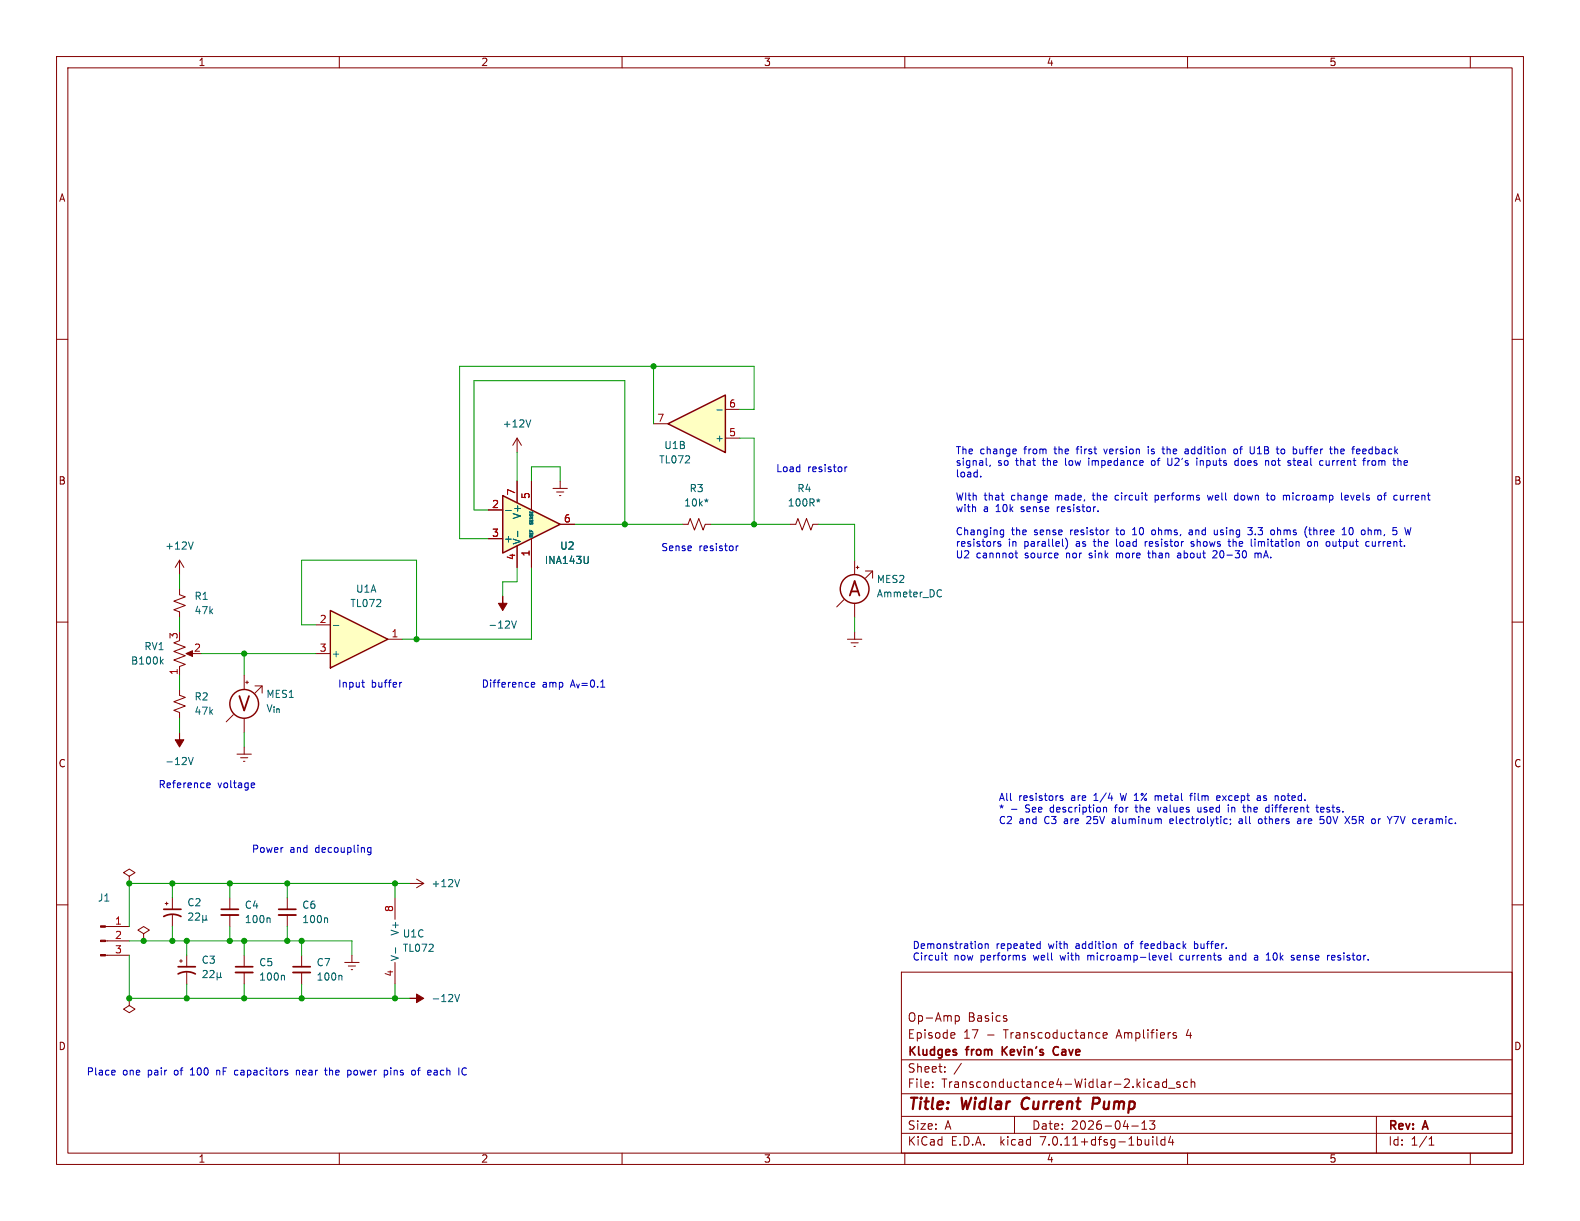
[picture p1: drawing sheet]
<svg xmlns="http://www.w3.org/2000/svg" width="279mm" height="216mm" viewBox="0 0 279 216" stroke-linecap="round" stroke-linejoin="round" font-family="sans-serif">
<g fill="none" stroke="#840000" stroke-width=".18">
<path d="M10 10h259.4v195.9h-259.4zM12 12h255.4v191.9h-255.4zM60 10v2M110 10v2M160 10v2M210 10v2M260 10v2M10 60h2M267.4 60h2M10 110h2M267.4 110h2M10 160h2"/>
<path d="M267.4 160h2M159.4 171.9h108v32h-108zM168.9 179.6v1.5M168.9 179.7l.5-.1 .2 .3v.4l-.1 .2h-.6M177.9 179.6l.1 .1M159.4 197.4h108M159.4 193.4h108M159.4 187.4h108M164.9 192.1v.2M164.9 191.4v.1M167.1 189.4v.2M167.1 188.7v.1"/>
<path d="M168.4 182.6l.4 .1 .1 .2-.8 .2M168.8 183.5l-.4 .1M170 188l-1.3 1.9M177.9 180.1l.2 .2-.2 .3M179.4 197.4v3M194.1 182.6l.4 .1M194.5 183.5l-.4 .1M195.1 183.1l.7-.2-.1-.2-.4-.1-.2 .2v.7h.6M200.1 199.1h1.2M201.9 199.7h.9M201.9 198.6l.5-.4v1.5M203.3 198.2h.9l-.5 .6 .4 .1v.6l-.2 .2h-.4l-.2-.2"/>
<path d="M204.3 191.4h.6v.9M204.9 191.6l-.5 .1a.29 .29 0 0 0-.2 .3 .29 .29 0 0 0 .2 .3l.5-.1M206.3 191.4l-.4-.1-.3 .3v.4l.1 .2h.6M206.3 190.8v1.5M206.6 192.4h1.2M207.5 183l.5 .2 .1 .2-.2 .2-.5-.1M207.5 182.7h.5M208.6 191.4l-.3-.1-.2 .2v.2l.5 .2v.3h-.5M210 191.4l-.4-.1-.3 .3v.4l.1 .2h.6M210.6 191.4l.3-.1 .3 .1 .1 .9M210.6 190.8v1.5M243.4 197.4v6.5"/>
<path d="M60 203.9v2M110 203.9v2M159.4 200.4h108M160 203.9v2M203.9 201v.1M203.9 201.5v1M204.6 201v1.3l.2 .2M206 201v1.5M206 201.6l-.4-.1-.3 .3v.4l.1 .2h.6M207 200.9l-.4 1.1h1M207.4 201.5v1M210 203.9v2"/>
<path d="M252.7 202.5h.9M252.7 201.4l.4-.4v1.5M260 203.9v2"/>
</g>
<path d="M181 194.4a1.27 1.27 0 0 0-.1 1.6M194.1 194.1h-.7l-.3 2M194.2 195.1l-1 .1" fill="none" stroke="#840000" stroke-width=".4"/>
<path d="M177.2 185.1v1.5M178.1 185.1l-.9 .8M187.1 185.1a.74 .74 0 0 0-.9 .6 .74 .74 0 0 0 .5 .9l.4-.1" fill="none" stroke="#840000" stroke-width=".3"/>
<path d="M88.9 87.6l10.2 5.1-10.2 5.1z" fill="#ffffc2"/>
<path d="M88.9 87.6l10.2 5.1-10.2 5.1z" fill="none" stroke="#840000" stroke-width=".25"/>
<path d="M86.4 90.2h2.5M86.4 95.3h2.5M91.4 85.1v3.8M91.4 96.5v3.8M94 85.1v5.1M94 95.3v5M99.1 92.7h2.5M22.9 176.5v1.3l-1.1 .6 1.1 .7 1-.7-1-.6M22.9 176.5h.1" fill="none" stroke="#840000" stroke-width=".18"/>
<path d="M89.4 90.3h1M91.5 93.9v1M104 98.4v1l-.2 .2M90.5 109.8l.4 1.3 .4-1.3M80.4 175.8l.4 1.3 .5-1.3" fill="none" stroke="#006464" stroke-width=".18"/>
<g fill="#840000" stroke="#840000" stroke-width=".18">
<path d="M72.4 176.5h1.3v-.7l1.2 .7-1.2 .8v-.8z"/>
<path d="M88.9 105.4v1.3h.8l-.8 1.3-.8-1.3h.8z"/>
</g>
<path d="M118.1 74.9l10.2-5v10.1z" fill="#ffffc2"/>
<g fill="none" stroke="#840000" stroke-width=".25">
<path d="M118.1 74.9l10.2-5v10.1z"/>
<circle cx="151.1" cy="104.1" r="2.54"/>
<circle cx="43.2" cy="124.5" r="2.54"/>
</g>
<g fill="none" stroke="#840000" stroke-width=".18">
<path d="M91.4 77.5l-.7 1.2M91.4 77.5v2.5M91.4 77.5l.8 1.2M115.6 74.9h2.5M128.3 77.5h2.5M128.3 72.4h2.5M31.7 99.1v2.5M31.7 99.1l-.7 1.2M31.7 99.1l.8 1.2M97.8 86.4h2.5M98.4 87h1.3M98.9 87.6h.3"/>
<path d="M99.1 85.1v1.3M120.6 92.7h1.1l.3-1 .8 2 .8-2 .7 2 .4-1h1M139.7 92.7h1l.4-1 .8 2 .7-2 .8 2 .4-1h1M151.1 99.1v2.5M31.7 113.3l-1 .4 2.1 .7-2.1 .8 2.1 .8-2.1 .7 2.1 .8-1.1 .4v1.5M31.7 104.1v1.1l1.1 .3-2.1 .8 2.1 .8-2.1 .7 1 .4v1M33.3 115.6h1M43.2 119.4v2.5M149.2 106l-1.2 1.3M149.9 113h2.5M150.5 113.7h1.3M151 114.3h.3"/>
<path d="M151.1 106.7v2.5M151.1 111.8v1.2M151.4 100.3h.5M151.6 100.1v.5M153 101h1.3v1.2M154.3 101l-1.3 1.2M31.7 121.9v1l1.1 .4-2.1 .8 2.1 .7-2.1 .8 1 .4v1M41.3 126.4l-1.3 1.2M41.9 133.4h2.5M42.5 134h1.3M43.1 134.6h.2M43.2 127v2.5"/>
<path d="M43.2 132.1v1.3M43.4 120.7h.5M43.7 120.4v.5M45.1 121.3h1.3v1.3M46.4 121.3l-1.3 1.3M50.8 158.8v2M50.8 161.8v2M61 170.2h2.5M61.6 170.8h1.3M62.1 171.5h.3M62.2 168.9v1.3"/>
</g>
<g fill="none" stroke="#006464" stroke-width=".18">
<path d="M93.9 74.2l-.5 1.3M126.8 72.5h.9M34.2 95.8l-.5 1.3M125.2 88.4l-.3 .1 .2 .3M144.4 88.4l.3 .1M144.7 88.2v.3M144.7 88.5l-.2 .3M144.7 88.5l.2 .3M145 88.4l-.3 .1M28.5 116.9l.4 .5M28.9 116.6l-.5 .5M166.1 104.3l.4 .1"/>
<path d="M166.5 105.4l-.4 .1M33.3 133.9l.4 1.3 .5-1.3M57.7 162.3l.2 .2v.6"/>
</g>
<path d="M49.3 161.8h3" fill="none" stroke="#840000" stroke-width=".33"/>
<path d="M49.3 160.8h3" fill="none" stroke="#840000" stroke-width=".3"/>
<g fill="#840000" stroke="#840000" stroke-width=".18">
<path d="M32.9 115.6l1.1-.5v1z"/>
<path d="M31.7 129.5v1.3h.8l-.8 1.3-.7-1.3h.7z"/>
</g>
<path d="M58.4 108l10.2 5-10.2 5.1z" fill="#ffffc2"/>
<path d="M58.4 108l10.2 5-10.2 5.1z" fill="none" stroke="#840000" stroke-width=".25"/>
<g fill="none" stroke="#840000" stroke-width=".18">
<path d="M86.4 90.2h2.5M86.4 95.3h2.5M91.4 85.1v3.8M91.4 96.5v3.8M94 85.1v5.1M94 95.3v5M99.1 92.7h2.5M55.9 110.5h2.5M55.9 115.6h2.5M68.6 113h2.5M22.9 154.9l1-.6-1-.6-1.1 .6 1.1 .6v1.3M22.9 156.2h.1"/>
<path d="M29.2 159.8h.5M29.5 159.5v.5M30.5 158.8v2M40.6 158.8v2M69.8 158.8v3.8M72.4 156.2h2.5M73.7 155.4l1.2 .8M74.9 156.2l-1.2 .8M18.6 168.9h4.3M18.6 166.4h4.3M18.6 163.8h4.3M25.4 165.1l1-.6-1-.7-1 .7 1 .6v1.3"/>
<path d="M25.4 166.4h.1M30.5 161.8v2M31.7 169.9h.6M32 169.7v.5M33 168.9v2M33 172v2M40.6 161.8v2M43.2 168.9v2M43.2 172v2M53.3 168.9v2M53.3 172v2M69.8 170.2v3.8"/>
</g>
<g fill="none" stroke="#006464" stroke-width=".18">
<path d="M89.4 90.3h1M91.5 93.9v1M104 98.4v1l-.2 .2M58.9 110.6h1M81.3 155.5l-.5 1.3M33.4 161.6l.5-.2 .2 .4-.8 .9h.8M34.6 161.6l.5-.2 .2 .4-.8 .9h.8M35.9 162.5l.1 .2h.3l.2-.2M35.9 161.9v1.2M35.9 171.7l.5-.1 .2 .4-.7 .9h.7M36.5 162.5l.1 .2M36.5 161.9v.6"/>
<path d="M37.1 171.7l.5-.1 .2 .4-.7 .9h.7M38.4 172.7l.2 .2h.2l.2-.2M38.4 172v1.3M39 172.7l.2 .2M39 172v.7M47.6 162.3l.2 .2v.6M50.1 172.5l.2 .1v.7M60.3 172.5l.2 .1v.7M69.9 167.6v1"/>
</g>
<path d="M39.1 161.8h3.1M41.7 172h3M51.8 172h3.1" fill="none" stroke="#840000" stroke-width=".33"/>
<path d="M29 162.1a3.2 3.2 0 0 1 3 0M29 160.8h3M31.5 172.2a3.2 3.2 0 0 1 3 0M31.5 170.9h3M39.1 160.8h3.1M41.7 170.9h3M51.8 170.9h3.1" fill="none" stroke="#840000" stroke-width=".3"/>
<g fill="#840000" stroke="#840000" stroke-width=".18">
<path d="M17.8 168.8h.8v.2h-.8z"/>
<path d="M17.8 166.2h.8v.3h-.8z"/>
<path d="M17.8 163.7h.8v.3h-.8z"/>
</g>
<g fill="none" stroke="#0000c2" stroke-width=".18">
<path d="M179.5 79.4l.2 .3-.6 .1M195.2 79.4l.3 .8M203.1 79v.1M203.1 79.4v.8M205.5 79.4h.5M209.6 79.5h.5v.7M210.1 79.7l-.5 .1M218.3 79.5l.3-.1 .2 .2v.4l-.2 .2h-.3l-.1-.2zM221.8 79v1l-.1 .2M226.6 79.5l.3-.1 .2 .1M229.8 79.4l.1 .8h.4M236 79.5l.2-.1 .3 .1 .1 .7"/>
<path d="M236 79v1.2M241.2 79.4l-.2 .2v.5l.2 .1M241.6 79.7l-.6 .1M130.2 96.5v.9M130.5 96.5l-.3 .3M149.4 82.6v.8M149.8 82.6l-.4 .2M173.4 84.2v.1M174.5 82.2l.1 .1M175.1 82.2l-.1 .3M176.9 95.8h-.3l-.2 .1 .1 .2 .4 .1v.3h-.5M177 94.5h.5"/>
<path d="M177 93.8h.5M177.5 93.7v1l-.3 .3-.3-.1M179.5 97.8h.5M179.7 80.2h-.2M179.7 97.4v1.1l.3 .1M187.9 96.5l.2 .1M188.4 95.2a1.46 1.46 0 0 1 0 1.9M192.5 81v.1M192.5 81.4v.9M194.2 90.3v.2M196.1 93.7l-.2 .1M197.4 87.6l-.2 .2v.4l.2 .2"/>
<path d="M197.4 97.8v.8M197.4 95.3v1.1l.2 .2M197.6 97.8l-.2 .1M200.3 94.6h.7M200.5 93.5l-.2 .2M202.5 95.8v.8M202.9 95.8l-.4 .2M202.9 97.8h.5M203.1 97.4v1.1l.3 .1M204 81.4l-.3 .1-.1 .2 .1 .5 .3 .1M204.1 93.7l-.3 .1-.1 .2v.4l.4 .2M204.3 87.6v1.2"/>
<path d="M204.3 88.4h.3M204.6 87.6h-.3M205.7 80.1l.3 .1M206.5 82l.2 .3 .4-.1M208.3 97.9h.4M208.8 98.1l-.4 .1-.2 .1 .2 .3h.4M209.6 80.2h.5M210.3 93.8h.5M210.9 94l-.5 .1-.1 .2 .1 .3 .5-.1M211.1 95.8h-.3l-.2 .2 .6 .4M211.2 96.4l-.2 .2-.4-.1M211.6 81v.1"/>
<path d="M211.6 81.4v.9M212.3 81.4v.9M212.4 81.4l-.1 .2M213.5 87.6l.3 .8 .2-.6 .2 .6M214.7 97.4l-.2 .1M215 97.4l.2 .2M215.2 97.7l-.8 .9h.8M215.3 94.4l-.2 .2-.3-.1M215.3 93.7v.9M217.1 95.8h.5M217.3 95.3v1.1l.3 .2M218.9 87.6h-.4l-.2 .2 .1 .6h.5"/>
<path d="M218.9 87.2v1.2M219 81.5l-.4-.1-.2 .3 .1 .5h.5M219 81v1.3M220.7 93.3h.7l-.4 .5 .4 .1v.5l-.2 .2-.5-.2M221.9 97.8v.8M221.9 97.9l.4-.1 .2 .2M221.9 95.3v.2M221.9 95.8v.8M222.5 98v.6M223 97.9l-.3-.1-.2 .2M223.9 87.6h.5M224.2 81.4l.1 .2v.7"/>
<path d="M224.3 88.4h.1M224.9 81.6v.6M225 87.6l-.2 .2v.4l.2 .2M225.1 93.7l.3 .3v.3l-.3 .3M227.1 80.1l-.2 .1h-.3M227.6 87.6h.4v.8M228.6 81.4h.5M228.8 81v1.1l.3 .2M231.3 95.9l.2-.1 .3 .1 .1 .5-.1 .1-.3 .1-.2-.1zM231.4 93.7h.5M231.6 93.3v1.1l.3 .2M233.8 81.4l.2 .1"/>
<path d="M234 82.2l-.2 .1M234.5 81.4l.1 .8h.4M235.7 95.8v.6l.2 .2M237.2 87.2v1l.2 .2M237.3 94.6h.8M237.8 88l.6-.1v-.3h-.4l-.2 .2 .1 .6h.5M239.1 93.3h-.1a.68 .68 0 0 0-.5 .6 .68 .68 0 0 0 .5 .7l.1-.1M241.8 95.8h.3M241.9 81.4v.9M241.9 93.8l.4-.1 .2 .2M242.1 96.5l-.3 .1M242.2 81.4l-.3 .3"/>
<path d="M242.7 95.8v.7h.5M242.9 81.4l-.3 .3v.3l.3 .3M244.1 87.6l.2 .2v.4l-.2 .2M244.7 87.6h.4M245.1 87.2l-.3 .1v1.1M247.4 81.4l.3 .2v.7M248.2 88.3l-.2 .1h-.3M248.2 87.6v.8M248.4 81.5v.7M248.9 81.7l-.6 .2M36.6 139.2h.5M36.6 138.5l.4-.1 .2 .3-.6 .2"/>
<path d="M44.6 138.4l.4 .1v.2l-.6 .2M45 139.2l-.4 .1M64 120.7h.4M64.2 121.4l.2 .1M71 120.7l-.3 .1M94 121.1l.6-.1-.1-.3h-.4l-.1 .1v.6h.5M65.6 149.9v1l-.2 .2h-.3M65.6 149.9h-.4l-.2 .2 .1 .6h.5M178.9 143.1h.9M187.9 140.8l-.3-.1-.1 .2v.2l.4 .1v.3h-.4M195.1 142.7v.9M195.1 142.9l.2-.2 .3 .1 .1 .8"/>
<path d="M196 141.1h.8M196.8 145.2l-.2 .1 .2 .3M196.8 144.8l-.1 .1M200.7 142.7h.5M200.9 142.3v1.2M204.6 140.7l-.3 .1M204.7 142.7l.3 .9 .3-.9M207.3 144.8h-.3l-.1 .2v.6h.4M207.5 145.1l-.6 .1M210.4 140.7h.5M210.9 140.3l-.3 .2v1M211.8 142.7l.1 .8 .3 .1 .2-.1"/>
<path d="M215.2 141.1l.6-.1-.1-.2-.4-.1-.1 .2v.6h.5M217.2 142.7v.9M217.6 144.9v.1M217.6 145.6l-.1 .2M217.8 142.7v.9M218 142.7l-.2 .2M219.1 144.9h.5M219.7 145.1l-.4 .1-.2 .1 .2 .3h.4M220.7 142.3v1.3M220.8 142.7l-.1 .2M222.3 140.8h.5l.1 .7M222.6 144.9l.2-.1 .3 .1 .1 .5-.1 .2h-.3l-.2-.1z"/>
<path d="M222.9 141l-.4 .1-.2 .1 .2 .3h.4M224.3 142.7l.1 .1M224.4 142.3v1.3M224.4 143.5l-.1 .1M226.6 140.8v.6M229.5 144.9h.5v.7M230 145.1l-.4 .1-.2 .1 .2 .3h.4M232.7 142.7h.5M232.9 142.3v1.1l.3 .2M233.5 144.4h.6M233.9 144.9l.2 .2v.3l-.2 .2M234.1 142.9l-.1-.2h-.3l-.2 .2 .1 .6h.5"/>
<path d="M234.1 143l-.6 .2M239.1 145.5l.2 .1M239.8 144.4h-.6l-.1 .6 .2-.1M244.1 144.8l-.3 .2M246.5 144.4h.8l-.5 1.2M167 168.9h.5M167.2 168.5v1.1l.3 .2M173.2 166.9h.3l.2 .2-.1 .5-.4 .1M174.2 167l.2-.1h.3l.1 .8M174.2 166.9v.8M181 168.9l.3 .1M181 169.3l.3 .1v.2l-.1 .2h-.3"/>
<path d="M183.6 166.9h.3M183.9 167.7h-.3M183.9 166.5v1.2M192.4 168.9v.9M192.5 168.9l-.1 .1M197.2 166.9l.2 .2v.6M201.6 166.9h.5M201.8 166.5v1.2M205.5 168.9l-.3 .9M205.9 169.3l.6-.1-.1-.2-.3-.1-.2 .2 .1 .6h.4M207 168.5v1.1l.2 .2M209.1 168.9l-.4 .1-.1 .2 .1 .4 .4 .2"/>
<path d="M211.2 167.7h.4M211.2 166.5v1.2M211.6 166.9h-.4M217.5 169h.4M218 169.2l-.4 .1-.2 .2 .2 .3 .4-.1M221.9 169h.4l.1 .8M221.9 169.7h.5M222.4 169.2l-.5 .1M223.9 169.8h.7M228.8 169.4v.3M229.5 168.9l-.1 .2v.5l.1 .2M230 169.2l-.6 .1"/>
<path d="M235.5 169.3l.6-.1-.1-.2-.3-.1-.2 .2v.6h.5M20.2 189.2l.2 .3-.6 .2M20.3 190l-.1 .1M33.7 190.1h.7M33.8 189.1l-.1 .1M38.3 189.2v.9M38.5 189.2l-.2 .2M41.5 190l.4 .1M41.9 189.2l-.4 .2M52.4 189.4l.4-.2 .2 .2M52.4 189.2v.9M57.4 189.2h.5"/>
<path d="M57.6 189.9l.3 .2M61.6 189.2l.4 .1 .1 .2-.1 .5-.4 .1M68.3 189.2l.3 .3v.3l-.3 .3M69.1 188.8v.1M73.3 189.3l.2 .2-.2 .5M73.8 189.2h.5M74.2 188.8l-.2 .2v1.1M76.7 189.9l.2 .2h.3M76.8 189.3h.5M77.2 189.6h-.3l-.2 .2M81.9 188.9l.3-.1 .3 .1M82.5 190l-.3 .1-.3-.1"/>
</g>
<g fill="none" stroke="#009600" stroke-width=".18">
<path d="M115.6 64.8v10.1M130.8 72.4h2.5v-7.6h-52v30.5h5.1M130.8 77.5h2.5v15.2M86.4 90.2h-2.6v-22.9h26.7v25.4M91.4 80v5.1M94 85.1v-2.5h5.1v2.5M101.6 92.7h19M125.7 92.7h14M144.8 92.7h6.3v6.4M31.7 101.6v2.5M31.7 109.2v2.6M31.7 119.4v2.5"/>
<path d="M35.6 115.6h20.3M43.2 115.6v3.8M55.9 110.5h-2.6v-11.4h20.4v13.9M91.4 100.3v2.6h-2.5v2.5M94 100.3v12.7h-22.9M151.1 109.2v2.6M31.7 127v2.5M43.2 129.5v2.6M30.5 156.2v2.6M40.6 156.2v2.6M50.8 156.2v2.6M69.8 156.2v2.6"/>
<path d="M72.4 156.2h-49.5v7.6M22.9 166.4h39.3v2.5M22.9 168.9v7.6h49.5M30.5 163.8v2.6M33 166.4v2.5M33 174v2.5M40.6 163.8v2.6M43.2 166.4v2.5M43.2 174v2.5M50.8 163.8v2.6M53.3 166.4v2.5M53.3 174v2.5"/>
<path d="M69.8 174v2.5"/>
</g>
<g fill="#009600" stroke="#009600" stroke-width=".18">
<circle cx="33" cy="166.4" r=".46"/>
<circle cx="25.4" cy="166.4" r=".46"/>
<circle cx="22.9" cy="176.5" r=".46"/>
<circle cx="33" cy="176.5" r=".46"/>
<circle cx="22.9" cy="156.2" r=".46"/>
<circle cx="30.5" cy="166.4" r=".46"/>
<circle cx="43.2" cy="176.5" r=".46"/>
<circle cx="30.5" cy="156.2" r=".46"/>
<circle cx="115.6" cy="64.8" r=".46"/>
<circle cx="110.5" cy="92.7" r=".46"/>
<circle cx="133.3" cy="92.7" r=".46"/>
<circle cx="73.7" cy="113" r=".46"/>
<circle cx="43.2" cy="115.6" r=".46"/>
<circle cx="40.6" cy="156.2" r=".46"/>
<circle cx="50.8" cy="156.2" r=".46"/>
<circle cx="69.8" cy="176.5" r=".46"/>
<circle cx="53.3" cy="176.5" r=".46"/>
<circle cx="50.8" cy="166.4" r=".46"/>
<circle cx="69.8" cy="156.2" r=".46"/>
<circle cx="43.2" cy="166.4" r=".46"/>
<circle cx="40.6" cy="166.4" r=".46"/>
<circle cx="53.3" cy="166.4" r=".46"/>
</g>
<g font-size="3.5" fill="#840000">
<text x="149.8" y="105.9">A</text>
<text x="41.9" y="126.2">V</text>
</g>
<g font-size="2.8" fill="#840000">
<text x="160.4" y="196.8">Title:</text>
<text x="170.1" y="196.8">Widlar</text>
<text x="181.5" y="196.8">Current</text>
<text x="194.8" y="196.8">Pump</text>
</g>
<g font-size="2.1" fill="#840000">
<text x="160.4" y="183.9">Episode</text>
<text x="160.4" y="180.9">Op-Amp</text>
<text x="170.3" y="183.9">17</text>
<text x="171.1" y="180.9">Basics</text>
<text x="174.5" y="183.9">-</text>
<text x="177.7" y="183.9">Transcoductance</text>
<text x="197.7" y="183.9">Amplifiers</text>
<text x="210.2" y="183.9">4</text>
<text x="160.4" y="189.9">Sheet:</text>
<text x="160.4" y="187.1">Kludges</text>
<text x="171" y="187.1">from</text>
<text x="177.9" y="187.1">Kevin's</text>
<text x="187.6" y="187.1">Cave</text>
<text x="160.4" y="192.6">File:</text>
<text x="166.5" y="192.6">Transconductance4-Widlar-2.kicad_sch</text>
<text x="160.4" y="202.8">KiCad</text>
<text x="160.4" y="200">Size:</text>
<text x="167.1" y="200">A</text>
<text x="168.1" y="202.8">E.D.A.</text>
<text x="177" y="202.8">kicad</text>
<text x="182.4" y="200">Date:</text>
<text x="184.2" y="202.8">7.0.11+dfsg-1build4</text>
<text x="189.4" y="200">2026-04-13</text>
<text x="245.4" y="200.2">Rev:</text>
<text x="245.4" y="202.8">Id:</text>
<text x="249.5" y="202.8">1/1</text>
<text x="251.8" y="200.2">A</text>
</g>
<g font-size="1.8" fill="#840000">
<text x="35" y="11.9">1</text>
<text x="85" y="11.9">2</text>
<text x="135" y="11.9">3</text>
<text x="185" y="11.9">4</text>
<text x="235" y="11.9">5</text>
<text x="10.3" y="35.9">A</text>
<text x="267.7" y="35.9">A</text>
<text x="10.3" y="85.9">B</text>
<text x="267.7" y="85.9">B</text>
<text x="10.3" y="135.9">C</text>
<text x="267.7" y="135.9">C</text>
<text x="10.3" y="185.9">D</text>
<text x="267.7" y="185.9">D</text>
<text x="35" y="205.8">1</text>
<text x="85" y="205.8">2</text>
<text x="135" y="205.8">3</text>
<text x="185" y="205.8">4</text>
<text x="235" y="205.8">5</text>
</g>
<g font-size="1.8" fill="#006464">
<text x="88.8" y="75.8">+12V</text>
<text x="116.5" y="82.1">TL072</text>
<text x="117.4" y="79.6">U1B</text>
<text x="126.4" y="78.3">+</text>
<text x="120.9" y="89.8">10k*</text>
<text x="121.8" y="87.2">R3</text>
<text x="139.2" y="89.8">100R*</text>
<text x="140.9" y="87.2">R4</text>
<text x="92.3" y="91.9" transform="rotate(-90 92.3 91.9)">V+</text>
<text x="29.1" y="97.4">+12V</text>
<text x="89" y="96.1">+</text>
<text x="92.3" y="96.4" transform="rotate(-90 92.3 96.4)">V-</text>
<text x="96.2" y="99.9">INA143U</text>
<text x="99" y="97.4">U2</text>
<text x="34.3" y="106.3">R1</text>
<text x="61.9" y="107.5">TL072</text>
<text x="62.9" y="105">U1A</text>
<text x="154.9" y="105.8">Ammeter_DC</text>
<text x="154.9" y="103.3">MES2</text>
<text x="34.3" y="108.8">47k</text>
<text x="86.3" y="111.4">-12V</text>
<text x="23.1" y="117.7">B100k</text>
<text x="25.4" y="115.2">RV1</text>
<text x="58.5" y="116.4">+</text>
<text x="34.3" y="124.1">R2</text>
<text x="47" y="123.6">MES1</text>
<text x="34.3" y="126.6">47k</text>
<text x="47" y="126.1">V_{in}</text>
<text x="29.1" y="135.5">-12V</text>
<text x="17.2" y="159.6">J1</text>
<text x="33" y="160.5">C2</text>
<text x="43.2" y="160.9">C4</text>
<text x="53.3" y="160.9">C6</text>
<text x="76.2" y="157.1">+12V</text>
<text x="43.2" y="163.4">100n</text>
<text x="53.3" y="163.4">100n</text>
<text x="70.7" y="165.6" transform="rotate(-90 70.7 165.6)">V+</text>
<text x="71.1" y="166">U1C</text>
<text x="35.6" y="170.6">C3</text>
<text x="45.7" y="171">C5</text>
<text x="45.7" y="173.6">100n</text>
<text x="55.9" y="171">C7</text>
<text x="55.9" y="173.6">100n</text>
<text x="70.7" y="170.1" transform="rotate(-90 70.7 170.1)">V-</text>
<text x="71.1" y="168.5">TL072</text>
<text x="76.2" y="177.4">-12V</text>
</g>
<g font-size="1.8" fill="#a90000">
<text x="116.1" y="74.7">7</text>
<text x="128.8" y="77.2">5</text>
<text x="128.8" y="72.1">6</text>
<text x="86.9" y="89.9">2</text>
<text x="91.2" y="87.7" transform="rotate(-90 91.2 87.7)">7</text>
<text x="93.7" y="88.3" transform="rotate(-90 93.7 88.3)">5</text>
<text x="86.9" y="95">3</text>
<text x="99.6" y="92.5">6</text>
<text x="91.2" y="99.1" transform="rotate(-90 91.2 99.1)">4</text>
<text x="93.7" y="98.5" transform="rotate(-90 93.7 98.5)">1</text>
<text x="31.5" y="113.1" transform="rotate(-90 31.5 113.1)">3</text>
<text x="56.4" y="110.2">2</text>
<text x="69.1" y="112.8">1</text>
<text x="31.5" y="119.5" transform="rotate(-90 31.5 119.5)">1</text>
<text x="34.2" y="115.3">2</text>
<text x="56.4" y="115.3">3</text>
<text x="69.6" y="161.4" transform="rotate(-90 69.6 161.4)">8</text>
<text x="20.2" y="163.6">1</text>
<text x="20.2" y="166.1">2</text>
<text x="20.2" y="168.7">3</text>
<text x="69.6" y="172.8" transform="rotate(-90 69.6 172.8)">4</text>
</g>
<g font-size="1.8" fill="#0000c2">
<text x="137.2" y="83.6">Load</text>
<text x="142.8" y="83.6">resistor</text>
<text x="168.9" y="80.4">The</text>
<text x="168.9" y="82.5">signal,</text>
<text x="173.3" y="80.4">change</text>
<text x="176.4" y="82.5">so</text>
<text x="179.8" y="82.5">that</text>
<text x="181.2" y="80.4">from</text>
<text x="184.7" y="82.5">the</text>
<text x="186.8" y="80.4">the</text>
<text x="188.8" y="82.5">low</text>
<text x="190.9" y="80.4">first</text>
<text x="193.1" y="82.5">impedance</text>
<text x="195.9" y="80.4">version</text>
<text x="203.9" y="80.4">is</text>
<text x="204.5" y="82.5">of</text>
<text x="206.7" y="80.4">the</text>
<text x="207.5" y="82.5">U2's</text>
<text x="210.8" y="80.4">addition</text>
<text x="212.9" y="82.5">inputs</text>
<text x="219.7" y="80.4">of</text>
<text x="219.8" y="82.5">does</text>
<text x="222.7" y="80.4">U1B</text>
<text x="225.4" y="82.5">not</text>
<text x="227.7" y="80.4">to</text>
<text x="229.6" y="82.5">steal</text>
<text x="230.7" y="80.4">buffer</text>
<text x="235.5" y="82.5">current</text>
<text x="237.5" y="80.4">the</text>
<text x="241.7" y="80.4">feedback</text>
<text x="243.4" y="82.5">from</text>
<text x="248.9" y="82.5">the</text>
<text x="168.9" y="84.5">load.</text>
<text x="168.9" y="88.6">WIth</text>
<text x="174" y="88.6">that</text>
<text x="178.9" y="88.6">change</text>
<text x="186.9" y="88.6">made,</text>
<text x="193.7" y="88.6">the</text>
<text x="197.9" y="88.6">circuit</text>
<text x="205.1" y="88.6">performs</text>
<text x="214.7" y="88.6">well</text>
<text x="219.6" y="88.6">down</text>
<text x="225.5" y="88.6">to</text>
<text x="228.6" y="88.6">microamp</text>
<text x="239.1" y="88.6">levels</text>
<text x="245.7" y="88.6">of</text>
<text x="248.8" y="88.6">current</text>
<text x="168.9" y="90.6">with</text>
<text x="168.9" y="94.7">Changing</text>
<text x="173.9" y="90.6">a</text>
<text x="176.2" y="90.6">10k</text>
<text x="178.8" y="94.7">the</text>
<text x="180.8" y="90.6">sense</text>
<text x="183" y="94.7">sense</text>
<text x="187.4" y="90.6">resistor.</text>
<text x="189.5" y="94.7">resistor</text>
<text x="197.9" y="94.7">to</text>
<text x="200.9" y="94.7">10</text>
<text x="204.5" y="94.7">ohms,</text>
<text x="211.3" y="94.7">and</text>
<text x="216" y="94.7">using</text>
<text x="222.2" y="94.7">3.3</text>
<text x="226.4" y="94.7">ohms</text>
<text x="232.6" y="94.7">(three</text>
<text x="239.4" y="94.7">10</text>
<text x="243" y="94.7">ohm,</text>
<text x="248.8" y="94.7">5</text>
<text x="116.8" y="97.5">Sense</text>
<text x="123.6" y="97.5">resistor</text>
<text x="168.9" y="96.8">resistors</text>
<text x="168.9" y="98.8">U2</text>
<text x="172.6" y="98.8">cannnot</text>
<text x="178.3" y="96.8">in</text>
<text x="181.2" y="96.8">parallel)</text>
<text x="181.4" y="98.8">source</text>
<text x="188.8" y="98.8">nor</text>
<text x="190.6" y="96.8">as</text>
<text x="193.1" y="98.8">sink</text>
<text x="193.9" y="96.8">the</text>
<text x="198" y="96.8">load</text>
<text x="198" y="98.8">more</text>
<text x="203.3" y="96.8">resistor</text>
<text x="203.9" y="98.8">than</text>
<text x="209.3" y="98.8">about</text>
<text x="211.7" y="96.8">shows</text>
<text x="215.8" y="98.8">20-30</text>
<text x="218.6" y="96.8">the</text>
<text x="222.7" y="96.8">limitation</text>
<text x="223.4" y="98.8">mA.</text>
<text x="232.9" y="96.8">on</text>
<text x="236.4" y="96.8">output</text>
<text x="243.6" y="96.8">current.</text>
<text x="59.7" y="121.7">Input</text>
<text x="65.6" y="121.7">buffer</text>
<text x="85.1" y="121.7">Difference</text>
<text x="95.9" y="121.7">amp</text>
<text x="101" y="121.7">A_{v}=0.1</text>
<text x="27.9" y="139.5">Reference</text>
<text x="38.5" y="139.5">voltage</text>
<text x="176.5" y="141.7">All</text>
<text x="176.5" y="143.8">*</text>
<text x="180.1" y="141.7">resistors</text>
<text x="181.4" y="143.8">See</text>
<text x="186" y="143.8">description</text>
<text x="189.5" y="141.7">are</text>
<text x="193.7" y="141.7">1/4</text>
<text x="197.7" y="143.8">for</text>
<text x="198.6" y="141.7">W 1%</text>
<text x="201.5" y="143.8">the</text>
<text x="205.1" y="141.7">metal</text>
<text x="205.6" y="143.8">values</text>
<text x="211.6" y="141.7">film</text>
<text x="212.8" y="143.8">used</text>
<text x="216.4" y="141.7">except</text>
<text x="218.4" y="143.8">in</text>
<text x="221.4" y="143.8">the</text>
<text x="223.8" y="141.7">as</text>
<text x="225.5" y="143.8">different</text>
<text x="227.1" y="141.7">noted.</text>
<text x="234.7" y="143.8">tests.</text>
<text x="176.5" y="145.8">C2</text>
<text x="180.2" y="145.8">and</text>
<text x="184.8" y="145.8">C3</text>
<text x="188.4" y="145.8">are</text>
<text x="192.6" y="145.8">25V</text>
<text x="197.3" y="145.8">aluminum</text>
<text x="207.7" y="145.8">electrolytic;</text>
<text x="220.2" y="145.8">all</text>
<text x="223.8" y="145.8">others</text>
<text x="230.9" y="145.8">are</text>
<text x="235.1" y="145.8">50V</text>
<text x="239.8" y="145.8">X5R</text>
<text x="244.6" y="145.8">or</text>
<text x="247.8" y="145.8">Y7V ceramic.</text>
<text x="44.4" y="150.9">Power</text>
<text x="51.2" y="150.9">and</text>
<text x="55.9" y="150.9">decoupling</text>
<text x="161.3" y="167.9">Demonstration</text>
<text x="176.1" y="167.9">repeated</text>
<text x="185.5" y="167.9">with</text>
<text x="190.5" y="167.9">addition</text>
<text x="199.4" y="167.9">of</text>
<text x="202.4" y="167.9">feedback</text>
<text x="212" y="167.9">buffer.</text>
<text x="161.3" y="169.9">Circuit</text>
<text x="168.7" y="169.9">now</text>
<text x="173.5" y="169.9">performs</text>
<text x="183.1" y="169.9">well</text>
<text x="188" y="169.9">with</text>
<text x="193" y="169.9">microamp-level</text>
<text x="209.5" y="169.9">currents</text>
<text x="218.5" y="169.9">and</text>
<text x="223.1" y="169.9">a</text>
<text x="225.4" y="169.9">10k</text>
<text x="230" y="169.9">sense</text>
<text x="236.6" y="169.9">resistor.</text>
<text x="15.2" y="190.3">Place</text>
<text x="21.7" y="190.3">one</text>
<text x="26.2" y="190.3">pair</text>
<text x="31.1" y="190.3">of</text>
<text x="34.1" y="190.3">100</text>
<text x="38.9" y="190.3">nF</text>
<text x="42.3" y="190.3">capacitors</text>
<text x="53.4" y="190.3">near</text>
<text x="58.8" y="190.3">the</text>
<text x="62.9" y="190.3">power</text>
<text x="69.6" y="190.3">pins</text>
<text x="74.7" y="190.3">of</text>
<text x="77.7" y="190.3">each</text>
</g>
<g font-size=".7" fill="#006464">
<text x="94.4" y="95.1" transform="rotate(-90 94.4 95.1)">REF</text>
<text x="94.4" y="92.9" transform="rotate(-90 94.4 92.9)">SENSE</text>
</g>
</svg>
